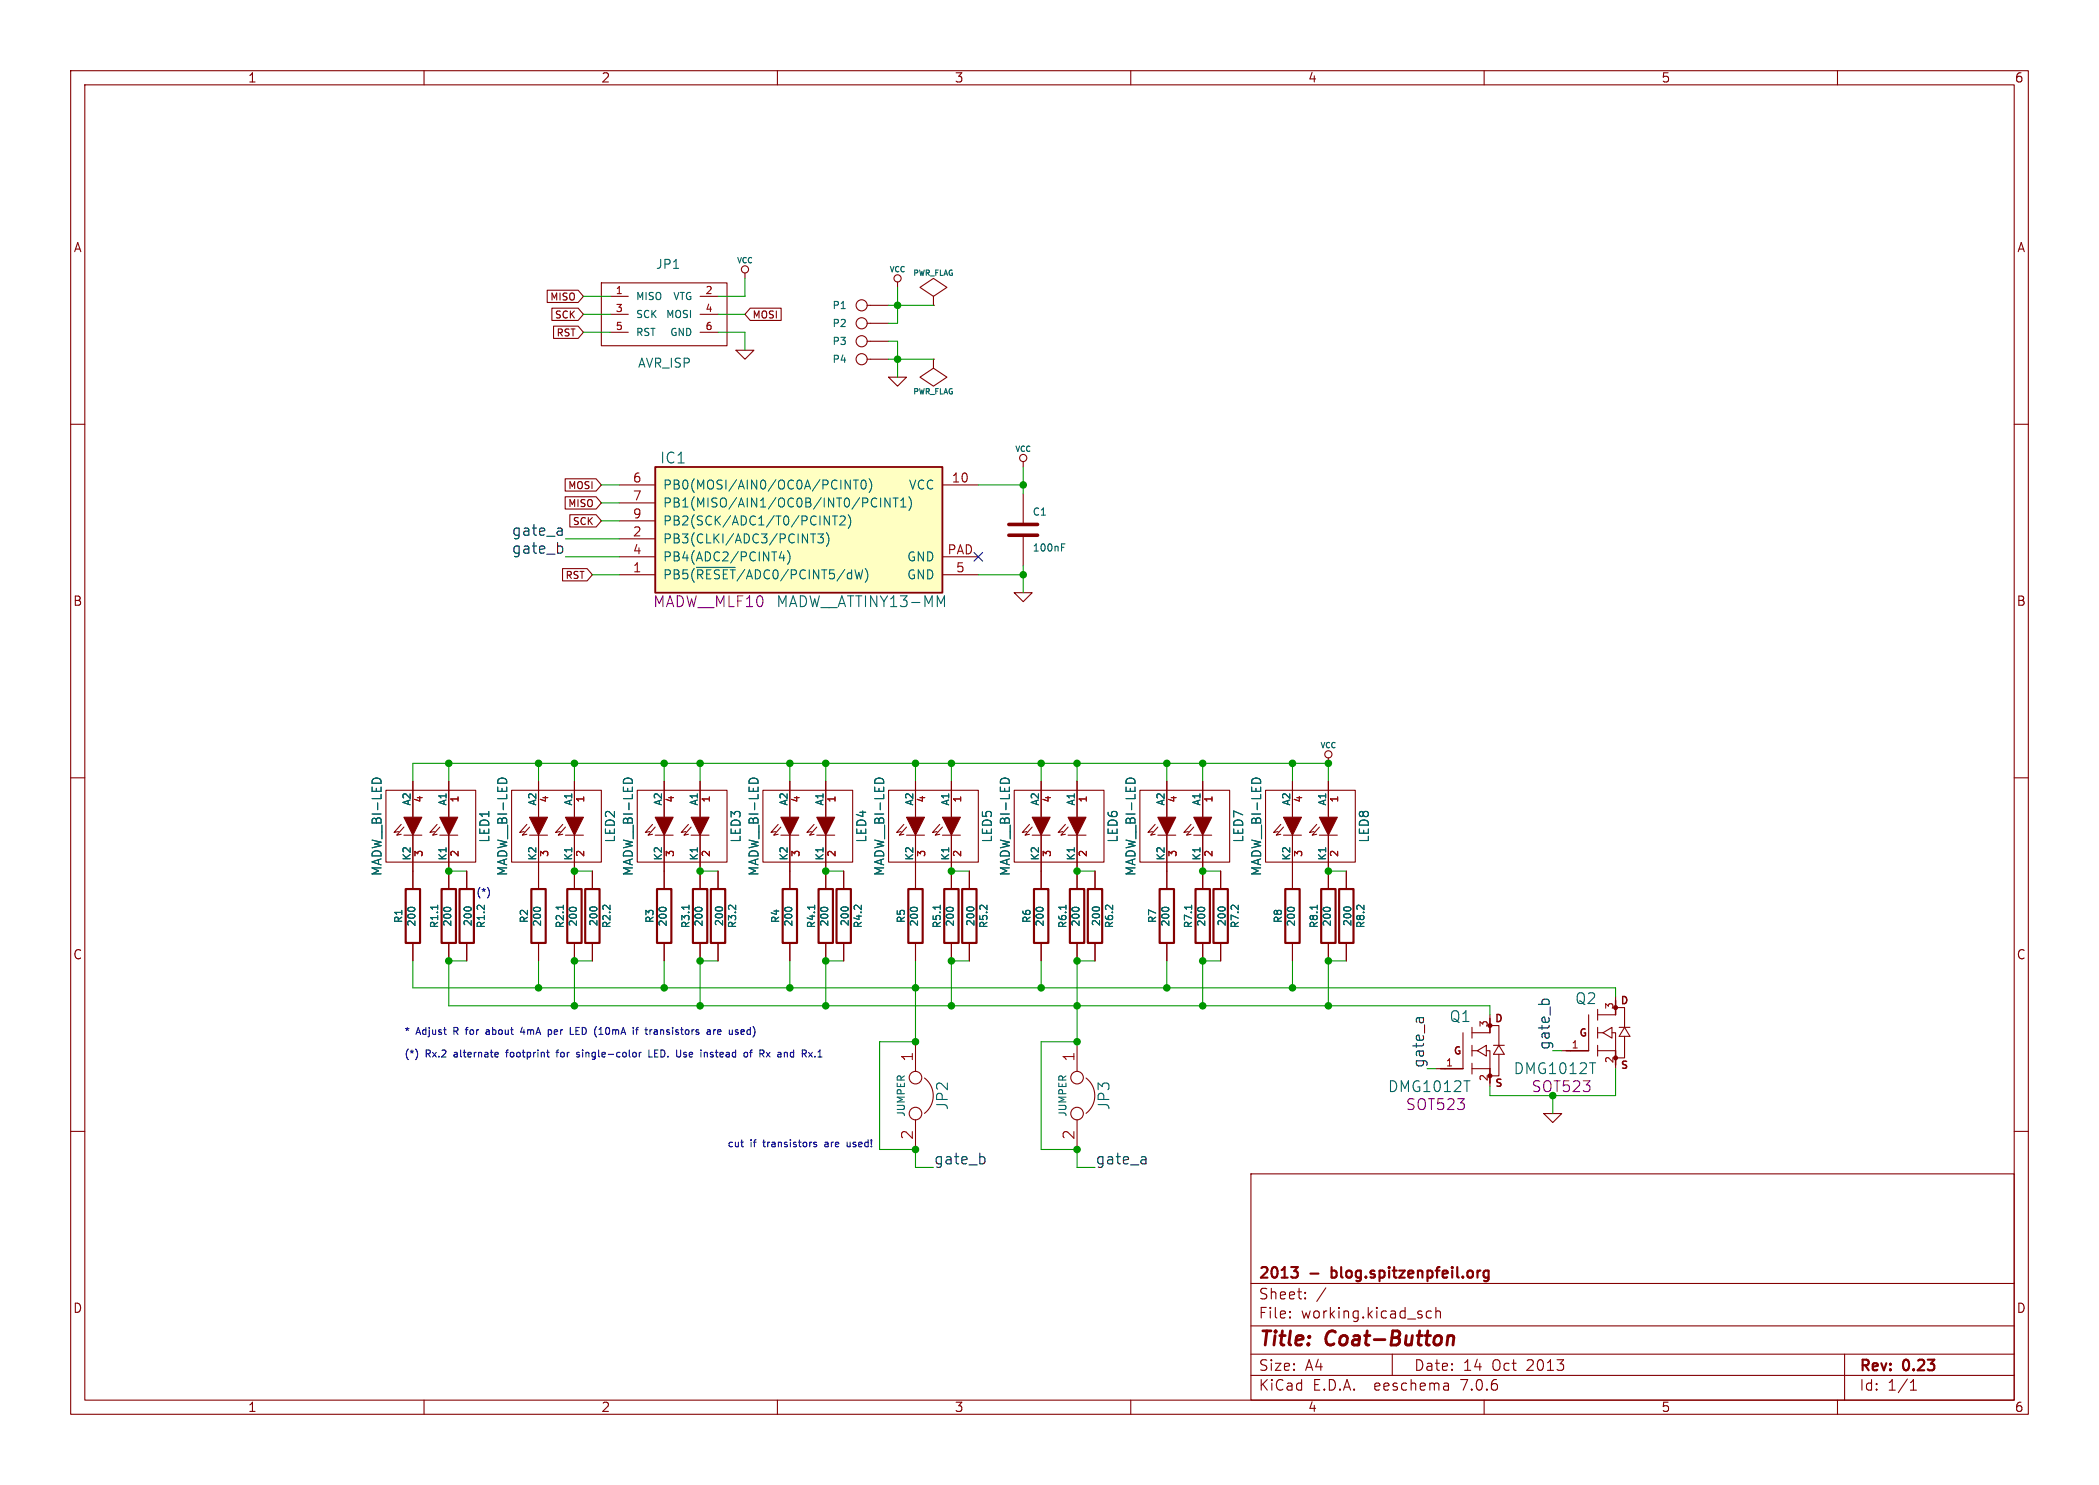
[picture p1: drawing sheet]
<svg xmlns="http://www.w3.org/2000/svg" width="297mm" height="210mm" viewBox="0 0 297 210" stroke-linecap="round" stroke-linejoin="round" font-family="sans-serif">
<g fill="none" stroke="#840000" stroke-width=".15">
<path d="M10 10h277v190h-277zM12 12h273v186h-273zM60 10v2M110 10v2M160 10v2M210 10v2M260 10v2M105.4 38.6v.8M127 39.9v.7M10 60h2M77.4 41h4.4l.7 .9-.7 .9h-4.4zM78.1 43.6h3.7l.7 .9-.7 .8h-3.7z"/>
<path d="M78.3 46.1h3.5l.7 .9-.7 .9h-3.5zM85.1 40h17.8v8.9h-17.8zM86.4 41.9h2.5M86.4 44.5h2.5M86.4 47h2.5M99.1 41.9h2.5M99.1 44.5h2.5M99.1 47h2.5M104.1 49.5h2.6l-1.3 1.3zM106.2 43.6h4.3v1.7h-4.3l-.8-.8zM122.7 48.3h3M122.7 45.7h3"/>
<path d="M122.7 50.8h3M122.7 43.2h3M125.7 53.3h2.6l-1.3 1.3zM132.1 41.9l1.9-1.3-1.9-1.2-1.9 1.2 1.9 1.3v1.3M132.1 43.2h.1M132.1 50.8v1.3l1.9 1.2-1.9 1.3-1.9-1.3 1.9-1.2M132.1 50.8h.1M285 60h2M80 67.7h4.3l.8 .9-.8 .8h-4.3zM80 70.3h4.3l.8 .8-.8 .9h-4.3zM80.6 72.8h3.7l.8 .9-.8 .8h-3.7zM87.6 68.6h5.1"/>
<path d="M87.6 76.2h5.1M87.6 78.7h5.1M87.6 71.1h5.1M87.6 73.7h5.1M133.3 68.6h5.1M133.3 78.7h5.1M144.8 65.3v.7M144.8 69.9v4.3M144.8 75.7v4.3M79.6 80.4h3.5l.7 .9-.7 .8h-3.5zM87.6 81.3h5.1M133.3 81.3h5.1"/>
<path d="M143.5 83.8h2.5l-1.2 1.3zM10 110h2M54.6 111.8h12.7v10.1h-12.7zM56.8 116.6l-1 1.1 .6-.1M57.1 117l-1 1.1 .7-.1M57.1 118.1h2.6M58.4 110.5v5M58.4 118.2v7.5M61.8 116.6l-1 1.1 .7-.1M62.2 117l-1 1.1 .6-.1M62.2 118.1h2.6M63.5 110.5v5"/>
<path d="M63.5 118.2v7.5M72.4 111.8h12.7v10.1h-12.7zM74.5 116.6l-1 1.1 .7-.1M74.9 117l-1 1.1 .6-.1M74.9 118.1h2.6M76.2 110.5v5M76.2 118.2v7.5M79.6 116.6l-1 1.1 .6-.1M80 117l-1 1.1 .6-.1M80 118.1h2.5M81.3 110.5v5M81.3 118.2v7.5"/>
<path d="M90.2 111.8h12.7v10.1h-12.7zM92.3 116.6l-1 1.1 .6-.1M92.7 117l-1 1.1 .6-.1M92.7 118.1h2.5M94 110.5v5M94 118.2v7.5M97.4 116.6l-1 1.1 .6-.1M97.8 117l-1 1.1 .6-.1M97.8 118.1h2.5M99.1 110.5v5M99.1 118.2v7.5M107.9 111.8h12.7v10.1h-12.7z"/>
<path d="M110.1 116.6l-1 1.1 .6-.1M110.5 117l-1 1.1 .6-.1M110.5 118.1h2.5M111.8 110.5v5M111.8 118.2v7.5M115.2 116.6l-1 1.1 .6-.1M115.6 117l-1 1.1 .6-.1M115.6 118.1h2.5M116.8 110.5v5M116.8 118.2v7.5M125.7 111.8h12.7v10.1h-12.7zM127.9 116.6l-1 1.1 .6-.1"/>
<path d="M128.3 117l-1 1.1 .6-.1M128.3 118.1h2.5M129.5 110.5v5M129.5 118.2v7.5M133 116.6l-1 1.1 .6-.1M133.3 117l-1 1.1 .7-.1M133.3 118.1h2.6M134.6 110.5v5M134.6 118.2v7.5M143.5 111.8h12.7v10.1h-12.7zM145.7 116.6l-1 1.1 .6-.1M146 117l-1 1.1 .7-.1"/>
<path d="M146 118.1h2.6M147.3 110.5v5M147.3 118.2v7.5M150.7 116.6l-1 1.1 .7-.1M151.1 117l-1 1.1 .6-.1M151.1 118.1h2.6M152.4 110.5v5M152.4 118.2v7.5M161.3 111.8h12.7v10.1h-12.7zM163.4 116.6l-1 1.1 .7-.1M163.8 117l-1 1.1 .6-.1M163.8 118.1h2.6"/>
<path d="M165.1 110.5v5M165.1 118.2v7.5M168.5 116.6l-1 1.1 .6-.1M168.9 117l-1 1.1 .6-.1M168.9 118.1h2.5M170.2 110.5v5M170.2 118.2v7.5M179.1 111.8h12.7v10.1h-12.7zM181.2 116.6l-1 1.1 .6-.1M181.6 117l-1 1.1 .6-.1M181.6 118.1h2.5M182.9 110.5v5"/>
<path d="M182.9 118.2v7.5M186.3 116.6l-1 1.1 .6-.1M186.7 117l-1 1.1 .6-.1M186.7 118.1h2.5M188 107.2v.8M188 110.5v5M188 118.2v7.5M285 110h2M58.4 133.4v2.5M63.5 133.4v2.5M66 123.2v2.5M66 133.4v2.5"/>
<path d="M76.2 133.4v2.5M81.3 133.4v2.5M83.8 123.2v2.5M83.8 133.4v2.5M94 133.4v2.5M99.1 133.4v2.5M101.6 123.2v2.5M101.6 133.4v2.5M111.8 133.4v2.5M116.8 133.4v2.5M119.4 123.2v2.5M119.4 133.4v2.5"/>
<path d="M129.5 133.4v2.5M134.6 133.4v2.5M137.2 123.2v2.5M137.2 133.4v2.5M147.3 133.4v2.5M152.4 133.4v2.5M154.9 123.2v2.5M154.9 133.4v2.5M165.1 133.4v2.5M170.2 133.4v2.5M172.7 123.2v2.5M172.7 133.4v2.5"/>
<path d="M182.9 133.4v2.5M188 133.4v2.5M190.5 123.2v2.5M190.5 133.4v2.5M10 160h2M129.5 147.3v4.2M129.5 158.4v4.2M130.8 152.5a3.1 3.1 0 0 1 0 5M152.4 147.3v4.2M152.4 158.4v4.2M153.7 152.5a3.1 3.1 0 0 1 0 5M207 146.1v5h-3.8"/>
<path d="M208.3 145.3v1.5M208.3 147.8v1.6M208.3 150.4v1.5M208.3 148.6h.7M208.3 151.1h2.5M209 148.6l1.3-.8v1.6zM210.3 148.6h.5v2.5M210.8 145h1.3v2.8M210.8 143.5v2.6h-2.5M210.8 151.1v2.6M211.3 147.8h1.6M212.1 149.1v3h-1.3"/>
<path d="M212.1 147.8l.8 1.3h-1.6zM218.4 157.5h2.6l-1.3 1.3zM224.8 143.5v5.1h-3.8M226.1 148.6h2.5M226.1 146.1h.7M226.1 142.7v1.6M226.1 145.3v1.5M226.1 147.8v1.6M226.8 146.1l1.3-.8v1.5zM228.1 146.1h.5v2.5M228.6 142.5h1.3v2.8M228.6 141v2.5h-2.5"/>
<path d="M228.6 148.6v2.5M229.1 145.3h1.5M229.9 146.6v3h-1.3M229.9 145.3l.7 1.3h-1.5zM285 160h2M177 166h108v32h-108zM60 198v2M110 198v2M160 198v2M177 194.5h108M177 191.5h108M177 187.5h108"/>
<path d="M177 181.5h108M182.5 186.3h.1l-.1 .1M182.5 186.3v.1M182.5 185.5v.1M182.5 185.5h.1l-.1 .1M184.7 183.6v.1M184.7 183.6h-.1l.1 .1M184.7 182.8v.1M184.7 182.8h-.1l.1 .1M187.6 182.1l-1.3 2M197 191.5v3M202.5 185.5l-.4-.1-.3 .3v.4l.2 .2 .1 .1 .4-.1"/>
<path d="M203.2 185.5a.37 .37 0 0 1 .6 .1v.8M203.2 184.9v1.5M204.9 195.7l.1 .9M205 196.5l-.2 .1M205 196h-.2M210 198v2M260 198v2M261 191.5v6.5M270.3 196.6h.9M270.3 195.5l.4-.4v1.5"/>
<circle cx="105.4" cy="38.1" r=".51"/>
<circle cx="127" cy="39.4" r=".51"/>
<circle cx="121.9" cy="43.2" r=".79"/>
<circle cx="121.9" cy="48.3" r=".79"/>
<circle cx="121.9" cy="45.7" r=".79"/>
<circle cx="121.9" cy="50.8" r=".79"/>
<circle cx="144.8" cy="64.8" r=".51"/>
<circle cx="188" cy="106.7" r=".51"/>
<circle cx="129.5" cy="152.4" r=".89"/>
<circle cx="129.5" cy="157.5" r=".89"/>
<circle cx="152.4" cy="157.5" r=".89"/>
<circle cx="152.4" cy="152.4" r=".89"/>
</g>
<path d="M204.9 189.1a.49 .49 0 0 1 .8 .1l-.1 1M204.9 188.9l-.2 1.3" fill="none" stroke="#840000" stroke-width=".4"/>
<g fill="none" stroke="#840000" stroke-width=".3">
<path d="M57.4 125.7h2v7.7h-2zM62.5 125.7h2v7.7h-2zM65 125.7h2.1v7.7h-2.1zM75.2 125.7h2v7.7h-2zM80.3 125.7h2v7.7h-2zM82.8 125.7h2v7.7h-2zM93 125.7h2v7.7h-2zM98 125.7h2.1v7.7h-2.1zM100.6 125.7h2v7.7h-2zM110.7 125.7h2.1v7.7h-2.1zM115.8 125.7h2.1v7.7h-2.1zM118.4 125.7h2v7.7h-2z"/>
<path d="M128.5 125.7h2.1v7.7h-2.1zM133.6 125.7h2v7.7h-2zM136.1 125.7h2.1v7.7h-2.1zM146.3 125.7h2v7.7h-2zM151.4 125.7h2v7.7h-2zM153.9 125.7h2.1v7.7h-2.1zM164.1 125.7h2v7.7h-2zM169.2 125.7h2v7.7h-2zM171.7 125.7h2v7.7h-2zM181.9 125.7h2v7.7h-2zM186.9 125.7h2.1v7.7h-2.1zM189.5 125.7h2v7.7h-2z"/>
<path d="M182.7 179.2h.9l-.5 .6a.41 .41 0 0 1 .5 .2v.4l-.1 .2-.6 .1M188.4 179.2v1.5M188.6 179.7l-.2 .1M210.1 179.8l.1-.1 .4 .1M210.6 179.7v1.2a.41 .41 0 0 1-.6 .2M188.4 180.6l.2 .1M210.1 180.6l.1 .1 .4-.1"/>
</g>
<g fill="none" stroke="#006464" stroke-width=".15">
<path d="M110.6 78l-.3 .9h.8M110.9 78.5v.8M111.5 77.9a1.47 1.47 0 0 1-.1 1.9M114.7 75.5h.7M115.1 75.5v1.3M115.7 75.5h.8l-.4 .5 .3 .1v.6l-.1 .1h-.4l-.2-.1M116.6 73l.8 1.2v-1.2M116.9 75.3a1.46 1.46 0 0 1 0 2M117.8 73h.7M118.1 73v1.2M118.9 73.1l.1-.1h.3l.2 .1 .1 .2-.1 .2-.7 .7h.8M119.6 67.9l.7 1.3v-1.3"/>
<path d="M120.1 72.8a1.47 1.47 0 0 1-.1 1.9M120.7 67.9h.8M121.1 67.9v1.3M121.9 68l.2-.1a.69 .69 0 0 1 .3 1.1l-.1 .2a.68 .68 0 0 1-.4-1.2zM123 67.7a1.46 1.46 0 0 1 0 1.9M124.6 70.4v1.3M125.9 70.4v1.3l-.7-1.3v1.3M126.4 70.4h.7M126.7 70.4v1.3M127.5 71.7h.7M127.5 70.8l.3-.4v1.3M128.6 70.2a1.46 1.46 0 0 1 0 2"/>
<path d="M150.2 77.4h.3M150.2 76.9h.5M98.5 80.2h5.5M122.1 80.6l-.3 1.3M122.4 80.4a1.46 1.46 0 0 1 0 1.9M133.1 85.4l.5-1.1v1.5M52.7 110.3l.5-.3 .4 .1 .3 .2M70.5 110.3l.5-.3 .4 .1 .2 .2M88.3 110.3l.5-.3 .4 .1 .2 .2M106.1 110.3l.4-.3 .5 .1 .2 .2M123.8 110.3l.5-.3 .4 .1 .3 .2M141.6 110.3l.5-.3 .4 .1 .3 .2"/>
<path d="M159.4 110.3l.5-.3 .4 .1 .2 .2M177.2 110.3l.5-.3 .4 .1 .2 .2M57.9 128.4h.6M61.9 128v.6M63 128.4h.6M65.9 128.3h.6M75.7 128.4h.6M79.7 128v.6M80.7 128.4h.7M83.6 128.3h.7M93.4 128.4h.7M97.5 128v.6"/>
<path d="M98.5 128.4h.7M101.4 128.3h.6M111.2 128.4h.7M115.3 128v.6M116.3 128.4h.6M119.2 128.3h.6M129 128.4h.6M133.1 128v.6M134.1 128.4h.6M137 128.3h.6M146.8 128.4h.6M150.8 128v.6"/>
<path d="M151.9 128.4h.6M154.8 128.3h.6M164.6 128.4h.6M168.6 128v.6M169.6 128.4h.7M172.5 128.3h.7M182.3 128.4h.7M186.4 128v.6M187.4 128.4h.7M190.3 128.3h.6M207.1 152.8h.9M224.9 150.3h.9"/>
</g>
<g fill="#840000" stroke="#840000" stroke-width=".15">
<path d="M181.6 115.6h2.5l-1.2 2.5z"/>
<path d="M186.7 115.6h2.5l-1.2 2.5z"/>
<path d="M128.3 115.6h2.5l-1.3 2.5z"/>
<path d="M133.3 115.6h2.6l-1.3 2.5z"/>
<path d="M92.7 115.6h2.5l-1.2 2.5z"/>
<path d="M97.8 115.6h2.5l-1.2 2.5z"/>
<path d="M57.1 115.6h2.6l-1.3 2.5z"/>
<path d="M62.2 115.6h2.6l-1.3 2.5z"/>
<path d="M74.9 115.6h2.6l-1.3 2.5z"/>
<path d="M80 115.6h2.5l-1.2 2.5z"/>
<path d="M163.8 115.6h2.6l-1.3 2.5z"/>
<path d="M168.9 115.6h2.5l-1.2 2.5z"/>
<path d="M146 115.6h2.6l-1.3 2.5z"/>
<path d="M151.1 115.6h2.6l-1.3 2.5z"/>
<path d="M110.5 115.6h2.5l-1.2 2.5z"/>
<path d="M115.6 115.6h2.5l-1.3 2.5z"/>
</g>
<path d="M92.7 66h40.6v17.8h-40.6z" fill="#ffffc2" stroke="#ffffc2" stroke-width=".14"/>
<path d="M92.7 66h40.6v17.8h-40.6z" fill="none" stroke="#840000" stroke-width=".25"/>
<path d="M203.8 151.1h3.2M210.8 151.1v2.1M210.8 144v2.1M221.6 148.6h3.2M228.6 148.6v2M228.6 141.5v2" fill="none" stroke="#840000" stroke-width=".2"/>
<g fill="#840000" stroke="#840000" stroke-width=".2">
<circle cx="210.8" cy="152.1" r=".25"/>
<circle cx="228.6" cy="149.6" r=".25"/>
</g>
<path d="M142.7 75.7h4.1M142.7 74.2h4.1" fill="none" stroke="#840000" stroke-width=".51"/>
<path d="M79.5 77.3l.1 .2v.4l-.1 .3M200.8 143.9v.2M201.4 143.9v.2M201.4 143.9l-.9 .1M218.3 141.5l.2-.2h.4l.2 .2M139.2 163.6l.2 .3v.4l-.2 .2M162.1 163.6l.1 1M162.2 164.5l-.2 .1M162.2 163.9l-.2 .1" fill="none" stroke="#0f0f0f" stroke-width=".15"/>
<g fill="none" stroke="#0000c2" stroke-width=".15">
<path d="M69.1 125.7l.1 .4-.1 .7M58.9 148.5l.2 .5-.2 .7M65.8 145.6h.4M69.1 145.6l-.3 .1M69.1 145.9h-.2l-.1 .2v.1l.3 .1M70.2 148.8l.3 .1v.2l-.5 .1M70.5 149.4l-.3 .1M71.5 148.8h.4M73.9 145.3l-.2 .7h.6M74.1 145.6v.7M77.3 148.8h.4M77.5 149.4l.2 .1"/>
<path d="M78 145.7l.1 .1-.1 .4M78.7 148.8h.3M79 148.5l-.2 .1v.9M81.5 145.8h.3M81.6 149l.4 .3-.1 .2-.3-.1M82 145.3h-.5v1h.5M82 148.9l-.3-.1-.1 .2M84.8 146.3h.5M90.5 148.8v.7M90.7 148.8l-.2 .2M91.8 148.5v1h.5M92.6 149h.4"/>
<path d="M92.7 145.6h.2l.1 .2v.5M93 146.2l-.3 .1M93 145.9h-.3M93.1 148.5h-.5v1h.5M96.7 149.4l.3 .1M96.9 148.8l-.2 .2 .2 .2M100.4 145.6l.1 .2v.5M100.5 146.2l-.1 .1M100.5 145.9h-.1M100.5 149.4l.1 .1M100.6 148.9v.2M101 145.6v.7"/>
<path d="M101.3 145.6l-.3 .2M101.5 146l.5-.1v-.2l-.3-.1-.2 .2 .1 .4h.4M105 145.6l.3 .1v.2l-.5 .1M105.3 146.2l-.3 .1M105.7 148.9v.5M106.1 148.8h.4M106.5 148.5l-.3 .1v.9M108.4 148.8l.6 .7M109 148.8l-.6 .7M111.9 149.4l.3 .1M112.2 148.8l-.3 .1M115.3 149.4v.1"/>
<path d="M115.7 149.5h.6M115.7 148.8l.3-.3v1M104.8 161.5h.4M105.1 162.2h.1M115.5 161.6l-.2-.1-.2 .2 .1 .1 .3 .1v.2h-.4M116.8 161.5l-.1 .1M116.8 161.8l-.1 .1 .1 .3M119.9 161.5v.6h.3"/>
</g>
<g fill="none" stroke="#009600" stroke-width=".15">
<path d="M105.4 39.4v2.5h-3.8M82.5 47h3.9M82.5 44.5h3.9M82.5 41.9h3.9M101.6 47h3.8v2.5M101.6 44.5h3.8M125.7 50.8h6.4M125.7 43.2h6.4M125.7 48.3h1.3v5M127 40.6v5.1h-1.3M80 76.2h7.6M80 78.7h7.6"/>
<path d="M85.1 68.6h2.5M85.1 73.7h2.5M85.1 71.1h2.5M138.4 68.6h6.4M144.8 66v3.9M83.8 81.3h3.8M138.4 81.3h6.4M144.8 80v3.8M58.4 110.5v-2.5h129.6v2.5M63.5 108v2.5M76.2 108v2.5M81.3 108v2.5"/>
<path d="M94 108v2.5M99.1 108v2.5M111.8 108v2.5M116.8 108v2.5M129.5 108v2.5M134.6 108v2.5M147.3 108v2.5M152.4 108v2.5M165.1 108v2.5M170.2 108v2.5M182.9 108v2.5M58.4 135.9v3.8h170.2v1.3"/>
<path d="M63.5 123.2h2.5M66 135.9h-2.5v6.3h147.3v1.3M76.2 135.9v3.8M81.3 123.2h2.5M83.8 135.9h-2.5v6.3M94 135.9v3.8M99.1 123.2h2.5M101.6 135.9h-2.5v6.3M111.8 135.9v3.8M116.8 123.2h2.6M119.4 135.9h-2.6v6.3M129.5 135.9v11.4h-5v15.3h5v2.5h2.6"/>
<path d="M134.6 123.2h2.6M137.2 135.9h-2.6v6.3M147.3 135.9v3.8M152.4 123.2h2.5M154.9 135.9h-2.5v11.4h-5.1v15.3h5.1v2.5h2.5M165.1 135.9v3.8M170.2 123.2h2.5M172.7 135.9h-2.5v6.3M182.9 135.9v3.8M188 123.2h2.5M190.5 135.9h-2.5v6.3M201.9 151.1h1.3"/>
<path d="M219.7 148.6h1.3M219.7 154.9v2.6M228.6 151.1v3.8h-17.8v-1.2"/>
</g>
<path d="M137.8 78.1l1.2 1.2M139 78.1l-1.2 1.2" fill="none" stroke="#000084" stroke-width=".15"/>
<g fill="#009600" stroke="#009600" stroke-width=".15">
<circle cx="188" cy="108" r=".46"/>
<circle cx="182.9" cy="108" r=".46"/>
<circle cx="170.2" cy="135.9" r=".46"/>
<circle cx="165.1" cy="139.7" r=".46"/>
<circle cx="170.2" cy="123.2" r=".46"/>
<circle cx="147.3" cy="139.7" r=".46"/>
<circle cx="152.4" cy="142.2" r=".46"/>
<circle cx="170.2" cy="142.2" r=".46"/>
<circle cx="170.2" cy="108" r=".46"/>
<circle cx="99.1" cy="123.2" r=".46"/>
<circle cx="94" cy="108" r=".46"/>
<circle cx="99.1" cy="135.9" r=".46"/>
<circle cx="116.8" cy="142.2" r=".46"/>
<circle cx="111.8" cy="139.7" r=".46"/>
<circle cx="99.1" cy="108" r=".46"/>
<circle cx="116.8" cy="135.9" r=".46"/>
<circle cx="111.8" cy="108" r=".46"/>
<circle cx="116.8" cy="123.2" r=".46"/>
<circle cx="116.8" cy="108" r=".46"/>
<circle cx="144.8" cy="81.3" r=".46"/>
<circle cx="144.8" cy="68.6" r=".46"/>
<circle cx="127" cy="50.8" r=".46"/>
<circle cx="127" cy="43.2" r=".46"/>
<circle cx="152.4" cy="123.2" r=".46"/>
<circle cx="165.1" cy="108" r=".46"/>
<circle cx="134.6" cy="108" r=".46"/>
<circle cx="152.4" cy="108" r=".46"/>
<circle cx="152.4" cy="147.3" r=".46"/>
<circle cx="147.3" cy="108" r=".46"/>
<circle cx="129.5" cy="108" r=".46"/>
<circle cx="134.6" cy="123.2" r=".46"/>
<circle cx="152.4" cy="162.6" r=".46"/>
<circle cx="134.6" cy="142.2" r=".46"/>
<circle cx="129.5" cy="147.3" r=".46"/>
<circle cx="129.5" cy="162.6" r=".46"/>
<circle cx="134.6" cy="135.9" r=".46"/>
<circle cx="152.4" cy="135.9" r=".46"/>
<circle cx="129.5" cy="139.7" r=".46"/>
<circle cx="81.3" cy="135.9" r=".46"/>
<circle cx="81.3" cy="142.2" r=".46"/>
<circle cx="76.2" cy="139.7" r=".46"/>
<circle cx="63.5" cy="123.2" r=".46"/>
<circle cx="81.3" cy="123.2" r=".46"/>
<circle cx="63.5" cy="108" r=".46"/>
<circle cx="99.1" cy="142.2" r=".46"/>
<circle cx="94" cy="139.7" r=".46"/>
<circle cx="63.5" cy="135.9" r=".46"/>
<circle cx="81.3" cy="108" r=".46"/>
<circle cx="76.2" cy="108" r=".46"/>
<circle cx="188" cy="142.2" r=".46"/>
<circle cx="182.9" cy="139.7" r=".46"/>
<circle cx="188" cy="135.9" r=".46"/>
<circle cx="188" cy="123.2" r=".46"/>
</g>
<g font-size="2.8" fill="#840000">
<text x="178" y="190.9">Title:</text>
<text x="187.7" y="190.9">Coat-Button</text>
</g>
<g font-size="2.1" fill="#006464">
<text x="93.3" y="65.8">IC1</text>
<text x="109.8" y="86.1">MADW__ATTINY13-MM</text>
<text x="222.8" y="142.2">Q2</text>
<text x="205" y="144.8">Q1</text>
<text x="196.3" y="154.7">DMG1012T</text>
<text x="214.1" y="152.1">DMG1012T</text>
<text x="134.3" y="157.1" transform="rotate(-90 134.3 157.1)">JP2</text>
<text x="157.2" y="157.1" transform="rotate(-90 157.2 157.1)">JP3</text>
</g>
<g font-size="2.1" fill="#0f0f0f">
<text x="72.4" y="75.9">gate_a</text>
<text x="72.4" y="78.4">gate_b</text>
<text x="219.4" y="148.6" transform="rotate(-90 219.4 148.6)">gate_b</text>
<text x="201.6" y="151.1" transform="rotate(-90 201.6 151.1)">gate_a</text>
<text x="132.1" y="164.8">gate_b</text>
<text x="154.9" y="164.8">gate_a</text>
</g>
<g font-size="2.1" fill="#840084">
<text x="92.3" y="86.1">MADW__MLF10</text>
<text x="198.8" y="157.2">SOT523</text>
</g>
<g font-size="2.1" fill="#a90000">
<text x="129.3" y="150.2" transform="rotate(-90 129.3 150.2)">1</text>
<text x="152.1" y="150.2" transform="rotate(-90 152.1 150.2)">1</text>
<text x="129.3" y="161.3" transform="rotate(-90 129.3 161.3)">2</text>
<text x="152.1" y="161.3" transform="rotate(-90 152.1 161.3)">2</text>
</g>
<text font-size="2.1" fill="#009600" x="216.6" y="154.7">SOT523</text>
<g font-size="2.1" fill="#840000">
<text x="178" y="184">Sheet:</text>
<text x="178" y="181.2">2013</text>
<text x="185.5" y="181.2">-</text>
<text x="189.1" y="181.2">blog.spitzenpfeil.org</text>
<text x="178" y="186.7">File:</text>
<text x="184.1" y="186.7">working.kicad_sch</text>
<text x="178" y="196.9">KiCad</text>
<text x="178" y="194.1">Size:</text>
<text x="184.7" y="194.1">A4</text>
<text x="185.7" y="196.9">E.D.A.</text>
<text x="194.6" y="196.9">eeschema</text>
<text x="200" y="194.1">Date:</text>
<text x="207" y="196.9">7.0.6</text>
<text x="207" y="194.1">14</text>
<text x="211.2" y="194.1">Oct</text>
<text x="216.2" y="194.1">2013</text>
<text x="263" y="194.3">Rev:</text>
<text x="263" y="196.9">Id:</text>
<text x="267.1" y="196.9">1/1</text>
<text x="269.4" y="194.3">0.23</text>
</g>
<g font-size="1.8" fill="#840000">
<text x="35" y="11.9">1</text>
<text x="85" y="11.9">2</text>
<text x="135" y="11.9">3</text>
<text x="185" y="11.9">4</text>
<text x="235" y="11.9">5</text>
<text x="285" y="11.9">6</text>
<text x="10.3" y="35.9">A</text>
<text x="285.3" y="35.9">A</text>
<text x="10.3" y="85.9">B</text>
<text x="285.3" y="85.9">B</text>
<text x="10.3" y="135.9">C</text>
<text x="285.3" y="135.9">C</text>
<text x="10.3" y="185.9">D</text>
<text x="285.3" y="185.9">D</text>
<text x="35" y="199.9">1</text>
<text x="85" y="199.9">2</text>
<text x="135" y="199.9">3</text>
<text x="185" y="199.9">4</text>
<text x="235" y="199.9">5</text>
<text x="285" y="199.9">6</text>
</g>
<g font-size="1.8" fill="#006464">
<text x="92.7" y="38.2">JP1</text>
<text x="90.2" y="52.2">AVR_ISP</text>
<text x="93.7" y="69.4">PB0(MOSI/AIN0/OC0A/PCINT0)</text>
<text x="93.7" y="72">PB1(MISO/AIN1/OC0B/INT0/PCINT1)</text>
<text x="128.5" y="69.4">VCC</text>
<text x="93.7" y="77.1">PB3(CLKI/ADC3/PCINT3)</text>
<text x="93.7" y="74.5">PB2(SCK/ADC1/T0/PCINT2)</text>
<text x="93.7" y="82.1">PB5(~{RESET}/ADC0/PCINT5/dW)</text>
<text x="93.7" y="79.6">PB4(ADC2/PCINT4)</text>
<text x="128.3" y="82.1">GND</text>
<text x="128.3" y="79.6">GND</text>
<text x="69.4" y="119.3" transform="rotate(-90 69.4 119.3)">LED1</text>
<text x="87.2" y="119.3" transform="rotate(-90 87.2 119.3)">LED2</text>
<text x="105" y="119.3" transform="rotate(-90 105 119.3)">LED3</text>
<text x="122.8" y="119.3" transform="rotate(-90 122.8 119.3)">LED4</text>
<text x="140.6" y="119.3" transform="rotate(-90 140.6 119.3)">LED5</text>
<text x="158.3" y="119.3" transform="rotate(-90 158.3 119.3)">LED6</text>
<text x="176.1" y="119.3" transform="rotate(-90 176.1 119.3)">LED7</text>
<text x="193.9" y="119.3" transform="rotate(-90 193.9 119.3)">LED8</text>
<text x="54.2" y="124" transform="rotate(-90 54.2 124)">MADW__BI-LED</text>
<text x="72" y="124" transform="rotate(-90 72 124)">MADW__BI-LED</text>
<text x="89.8" y="124" transform="rotate(-90 89.8 124)">MADW__BI-LED</text>
<text x="107.5" y="124" transform="rotate(-90 107.5 124)">MADW__BI-LED</text>
<text x="125.3" y="124" transform="rotate(-90 125.3 124)">MADW__BI-LED</text>
<text x="143.1" y="124" transform="rotate(-90 143.1 124)">MADW__BI-LED</text>
<text x="160.9" y="124" transform="rotate(-90 160.9 124)">MADW__BI-LED</text>
<text x="178.7" y="124" transform="rotate(-90 178.7 124)">MADW__BI-LED</text>
</g>
<g font-size="1.8" fill="#a90000">
<text x="89.5" y="68.3">6</text>
<text x="89.5" y="70.9">7</text>
<text x="134.6" y="68.3">10</text>
<text x="89.5" y="75.9">2</text>
<text x="89.5" y="73.4">9</text>
<text x="89.5" y="81">1</text>
<text x="89.5" y="78.5">4</text>
<text x="134" y="78.5">PAD</text>
<text x="135.2" y="81">5</text>
</g>
<g font-size="1.4" fill="#a90000">
<text x="87" y="41.7">1</text>
<text x="99.7" y="41.7">2</text>
<text x="87" y="44.2">3</text>
<text x="87" y="46.7">5</text>
<text x="99.7" y="44.2">4</text>
<text x="99.7" y="46.7">6</text>
<text x="60.1" y="113.6" transform="rotate(-90 60.1 113.6)">4</text>
<text x="65.2" y="113.6" transform="rotate(-90 65.2 113.6)">1</text>
<text x="77.9" y="113.6" transform="rotate(-90 77.9 113.6)">4</text>
<text x="83" y="113.6" transform="rotate(-90 83 113.6)">1</text>
<text x="95.7" y="113.6" transform="rotate(-90 95.7 113.6)">4</text>
<text x="100.8" y="113.6" transform="rotate(-90 100.8 113.6)">1</text>
<text x="113.5" y="113.6" transform="rotate(-90 113.5 113.6)">4</text>
<text x="118.6" y="113.6" transform="rotate(-90 118.6 113.6)">1</text>
<text x="131.3" y="113.6" transform="rotate(-90 131.3 113.6)">4</text>
<text x="136.3" y="113.6" transform="rotate(-90 136.3 113.6)">1</text>
<text x="149" y="113.6" transform="rotate(-90 149 113.6)">4</text>
<text x="154.1" y="113.6" transform="rotate(-90 154.1 113.6)">1</text>
<text x="166.8" y="113.6" transform="rotate(-90 166.8 113.6)">4</text>
<text x="171.9" y="113.6" transform="rotate(-90 171.9 113.6)">1</text>
<text x="184.6" y="113.6" transform="rotate(-90 184.6 113.6)">4</text>
<text x="189.7" y="113.6" transform="rotate(-90 189.7 113.6)">1</text>
<text x="60.1" y="121.3" transform="rotate(-90 60.1 121.3)">3</text>
<text x="65.2" y="121.3" transform="rotate(-90 65.2 121.3)">2</text>
<text x="77.9" y="121.3" transform="rotate(-90 77.9 121.3)">3</text>
<text x="83" y="121.3" transform="rotate(-90 83 121.3)">2</text>
<text x="95.7" y="121.3" transform="rotate(-90 95.7 121.3)">3</text>
<text x="100.8" y="121.3" transform="rotate(-90 100.8 121.3)">2</text>
<text x="113.5" y="121.3" transform="rotate(-90 113.5 121.3)">3</text>
<text x="118.6" y="121.3" transform="rotate(-90 118.6 121.3)">2</text>
<text x="131.3" y="121.3" transform="rotate(-90 131.3 121.3)">3</text>
<text x="136.3" y="121.3" transform="rotate(-90 136.3 121.3)">2</text>
<text x="149" y="121.3" transform="rotate(-90 149 121.3)">3</text>
<text x="154.1" y="121.3" transform="rotate(-90 154.1 121.3)">2</text>
<text x="166.8" y="121.3" transform="rotate(-90 166.8 121.3)">3</text>
<text x="171.9" y="121.3" transform="rotate(-90 171.9 121.3)">2</text>
<text x="184.6" y="121.3" transform="rotate(-90 184.6 121.3)">3</text>
<text x="189.7" y="121.3" transform="rotate(-90 189.7 121.3)">2</text>
<text x="228.3" y="142.9" transform="rotate(-90 228.3 142.9)">3</text>
<text x="210.6" y="145.4" transform="rotate(-90 210.6 145.4)">3</text>
<text x="222.3" y="148.3">1</text>
<text x="204.5" y="150.9">1</text>
<text x="210.6" y="153" transform="rotate(-90 210.6 153)">2</text>
<text x="228.3" y="150.5" transform="rotate(-90 228.3 150.5)">2</text>
</g>
<g font-size="1.4" fill="#840000">
<text x="77.7" y="42.7">MISO</text>
<text x="78.4" y="45.2">SCK</text>
<text x="78.6" y="47.8">RST</text>
<text x="106.4" y="45.2">MOSI</text>
<text x="80.3" y="69.4">MOSI</text>
<text x="80.3" y="71.9">MISO</text>
<text x="80.9" y="74.5">SCK</text>
<text x="79.9" y="82.1">RST</text>
<text x="229.2" y="142.3">D</text>
<text x="205.5" y="149.4">G</text>
<text x="211.4" y="144.8">D</text>
<text x="223.3" y="146.9">G</text>
<text x="211.4" y="154">S</text>
<text x="229.2" y="151.4">S</text>
</g>
<g font-size="1.4" fill="#006464">
<text x="89.9" y="42.6">MISO</text>
<text x="89.9" y="45.2">SCK</text>
<text x="89.9" y="47.7">RST</text>
<text x="94.1" y="45.2">MOSI</text>
<text x="94.7" y="47.7">GND</text>
<text x="95.1" y="42.6">VTG</text>
<text x="117.7" y="46.5">P2</text>
<text x="117.7" y="43.9">P1</text>
<text x="117.7" y="49">P3</text>
<text x="117.7" y="51.5">P4</text>
<text x="146" y="73.1">C1</text>
<text x="146" y="78.2">100nF</text>
<text x="58.2" y="114" transform="rotate(-90 58.2 114)">A2</text>
<text x="63.2" y="114" transform="rotate(-90 63.2 114)">A1</text>
<text x="75.9" y="114" transform="rotate(-90 75.9 114)">A2</text>
<text x="81" y="114" transform="rotate(-90 81 114)">A1</text>
<text x="93.7" y="114" transform="rotate(-90 93.7 114)">A2</text>
<text x="98.8" y="114" transform="rotate(-90 98.8 114)">A1</text>
<text x="111.5" y="114" transform="rotate(-90 111.5 114)">A2</text>
<text x="116.6" y="114" transform="rotate(-90 116.6 114)">A1</text>
<text x="129.3" y="114" transform="rotate(-90 129.3 114)">A2</text>
<text x="134.4" y="114" transform="rotate(-90 134.4 114)">A1</text>
<text x="147.1" y="114" transform="rotate(-90 147.1 114)">A2</text>
<text x="152.1" y="114" transform="rotate(-90 152.1 114)">A1</text>
<text x="164.8" y="114" transform="rotate(-90 164.8 114)">A2</text>
<text x="169.9" y="114" transform="rotate(-90 169.9 114)">A1</text>
<text x="182.6" y="114" transform="rotate(-90 182.6 114)">A2</text>
<text x="187.7" y="114" transform="rotate(-90 187.7 114)">A1</text>
<text x="58.2" y="121.8" transform="rotate(-90 58.2 121.8)">K2</text>
<text x="63.2" y="121.8" transform="rotate(-90 63.2 121.8)">K1</text>
<text x="75.9" y="121.8" transform="rotate(-90 75.9 121.8)">K2</text>
<text x="81" y="121.8" transform="rotate(-90 81 121.8)">K1</text>
<text x="93.7" y="121.8" transform="rotate(-90 93.7 121.8)">K2</text>
<text x="98.8" y="121.8" transform="rotate(-90 98.8 121.8)">K1</text>
<text x="111.5" y="121.8" transform="rotate(-90 111.5 121.8)">K2</text>
<text x="116.6" y="121.8" transform="rotate(-90 116.6 121.8)">K1</text>
<text x="129.3" y="121.8" transform="rotate(-90 129.3 121.8)">K2</text>
<text x="134.4" y="121.8" transform="rotate(-90 134.4 121.8)">K1</text>
<text x="147.1" y="121.8" transform="rotate(-90 147.1 121.8)">K2</text>
<text x="152.1" y="121.8" transform="rotate(-90 152.1 121.8)">K1</text>
<text x="164.8" y="121.8" transform="rotate(-90 164.8 121.8)">K2</text>
<text x="169.9" y="121.8" transform="rotate(-90 169.9 121.8)">K1</text>
<text x="182.6" y="121.8" transform="rotate(-90 182.6 121.8)">K2</text>
<text x="187.7" y="121.8" transform="rotate(-90 187.7 121.8)">K1</text>
<text x="57.1" y="130.7" transform="rotate(-90 57.1 130.7)">R1</text>
<text x="59" y="131.1" transform="rotate(-90 59 131.1)">200</text>
<text x="62.2" y="131.4" transform="rotate(-90 62.2 131.4)">R1.1</text>
<text x="64.1" y="131.1" transform="rotate(-90 64.1 131.1)">200</text>
<text x="67" y="131.1" transform="rotate(-90 67 131.1)">200</text>
<text x="68.8" y="131.4" transform="rotate(-90 68.8 131.4)">R1.2</text>
<text x="74.9" y="130.7" transform="rotate(-90 74.9 130.7)">R2</text>
<text x="76.8" y="131.1" transform="rotate(-90 76.8 131.1)">200</text>
<text x="80" y="131.4" transform="rotate(-90 80 131.4)">R2.1</text>
<text x="81.8" y="131.1" transform="rotate(-90 81.8 131.1)">200</text>
<text x="84.7" y="131.1" transform="rotate(-90 84.7 131.1)">200</text>
<text x="86.6" y="131.4" transform="rotate(-90 86.6 131.4)">R2.2</text>
<text x="92.7" y="130.7" transform="rotate(-90 92.7 130.7)">R3</text>
<text x="94.5" y="131.1" transform="rotate(-90 94.5 131.1)">200</text>
<text x="97.8" y="131.4" transform="rotate(-90 97.8 131.4)">R3.1</text>
<text x="99.6" y="131.1" transform="rotate(-90 99.6 131.1)">200</text>
<text x="102.5" y="131.1" transform="rotate(-90 102.5 131.1)">200</text>
<text x="104.4" y="131.4" transform="rotate(-90 104.4 131.4)">R3.2</text>
<text x="110.5" y="130.7" transform="rotate(-90 110.5 130.7)">R4</text>
<text x="112.3" y="131.1" transform="rotate(-90 112.3 131.1)">200</text>
<text x="115.5" y="131.4" transform="rotate(-90 115.5 131.4)">R4.1</text>
<text x="117.4" y="131.1" transform="rotate(-90 117.4 131.1)">200</text>
<text x="120.3" y="131.1" transform="rotate(-90 120.3 131.1)">200</text>
<text x="122.1" y="131.4" transform="rotate(-90 122.1 131.4)">R4.2</text>
<text x="128.2" y="130.7" transform="rotate(-90 128.2 130.7)">R5</text>
<text x="130.1" y="131.1" transform="rotate(-90 130.1 131.1)">200</text>
<text x="133.3" y="131.4" transform="rotate(-90 133.3 131.4)">R5.1</text>
<text x="135.2" y="131.1" transform="rotate(-90 135.2 131.1)">200</text>
<text x="138.1" y="131.1" transform="rotate(-90 138.1 131.1)">200</text>
<text x="139.9" y="131.4" transform="rotate(-90 139.9 131.4)">R5.2</text>
<text x="146" y="130.7" transform="rotate(-90 146 130.7)">R6</text>
<text x="147.9" y="131.1" transform="rotate(-90 147.9 131.1)">200</text>
<text x="151.1" y="131.4" transform="rotate(-90 151.1 131.4)">R6.1</text>
<text x="153" y="131.1" transform="rotate(-90 153 131.1)">200</text>
<text x="155.9" y="131.1" transform="rotate(-90 155.9 131.1)">200</text>
<text x="157.7" y="131.4" transform="rotate(-90 157.7 131.4)">R6.2</text>
<text x="163.8" y="130.7" transform="rotate(-90 163.8 130.7)">R7</text>
<text x="165.7" y="131.1" transform="rotate(-90 165.7 131.1)">200</text>
<text x="168.9" y="131.4" transform="rotate(-90 168.9 131.4)">R7.1</text>
<text x="170.7" y="131.1" transform="rotate(-90 170.7 131.1)">200</text>
<text x="173.6" y="131.1" transform="rotate(-90 173.6 131.1)">200</text>
<text x="175.5" y="131.4" transform="rotate(-90 175.5 131.4)">R7.2</text>
<text x="181.6" y="130.7" transform="rotate(-90 181.6 130.7)">R8</text>
<text x="183.4" y="131.1" transform="rotate(-90 183.4 131.1)">200</text>
<text x="186.7" y="131.4" transform="rotate(-90 186.7 131.4)">R8.1</text>
<text x="188.5" y="131.1" transform="rotate(-90 188.5 131.1)">200</text>
<text x="191.4" y="131.1" transform="rotate(-90 191.4 131.1)">200</text>
<text x="193.3" y="131.4" transform="rotate(-90 193.3 131.4)">R8.2</text>
<text x="128.2" y="158" transform="rotate(-90 128.2 158)">JUMPER</text>
<text x="151.1" y="158" transform="rotate(-90 151.1 158)">JUMPER</text>
</g>
<g font-size="1.4" fill="#0000c2">
<text x="67.3" y="126.8">(*)</text>
<text x="57.1" y="146.4">*</text>
<text x="57.1" y="149.6">(*)</text>
<text x="58.9" y="146.4">Adjust</text>
<text x="60.2" y="149.6">Rx.2</text>
<text x="64.4" y="146.4">R</text>
<text x="64.5" y="149.6">alternate</text>
<text x="66.4" y="146.4">for</text>
<text x="69.5" y="146.4">about</text>
<text x="72.1" y="149.6">footprint</text>
<text x="74.7" y="146.4">4mA</text>
<text x="78.8" y="146.4">per</text>
<text x="79.5" y="149.6">for</text>
<text x="82.2" y="146.4">LED</text>
<text x="82.6" y="149.6">single-color</text>
<text x="85.9" y="146.4">(10mA</text>
<text x="91.6" y="146.4">if</text>
<text x="93" y="149.6">LED.</text>
<text x="93.7" y="146.4">transistors</text>
<text x="97.2" y="149.6">Use</text>
<text x="100.9" y="149.6">instead</text>
<text x="102.6" y="146.4">are</text>
<text x="106" y="146.4">used)</text>
<text x="107.3" y="149.6">of</text>
<text x="109.8" y="149.6">Rx</text>
<text x="112.6" y="149.6">and</text>
<text x="102.9" y="162.3">cut</text>
<text x="106.2" y="162.3">if</text>
<text x="108.2" y="162.3">transistors</text>
<text x="117.2" y="162.3">are</text>
<text x="120.6" y="162.3">used!</text>
</g>
<g font-size="1.1" fill="#006464">
<text x="104.2" y="37.4">VCC</text>
<text x="125.8" y="38.7">VCC</text>
<text x="129.1" y="39.2">PWR_FLAG</text>
<text x="129.1" y="56">PWR_FLAG</text>
<text x="143.5" y="64.1">VCC</text>
<text x="186.7" y="106">VCC</text>
</g>
</svg>
